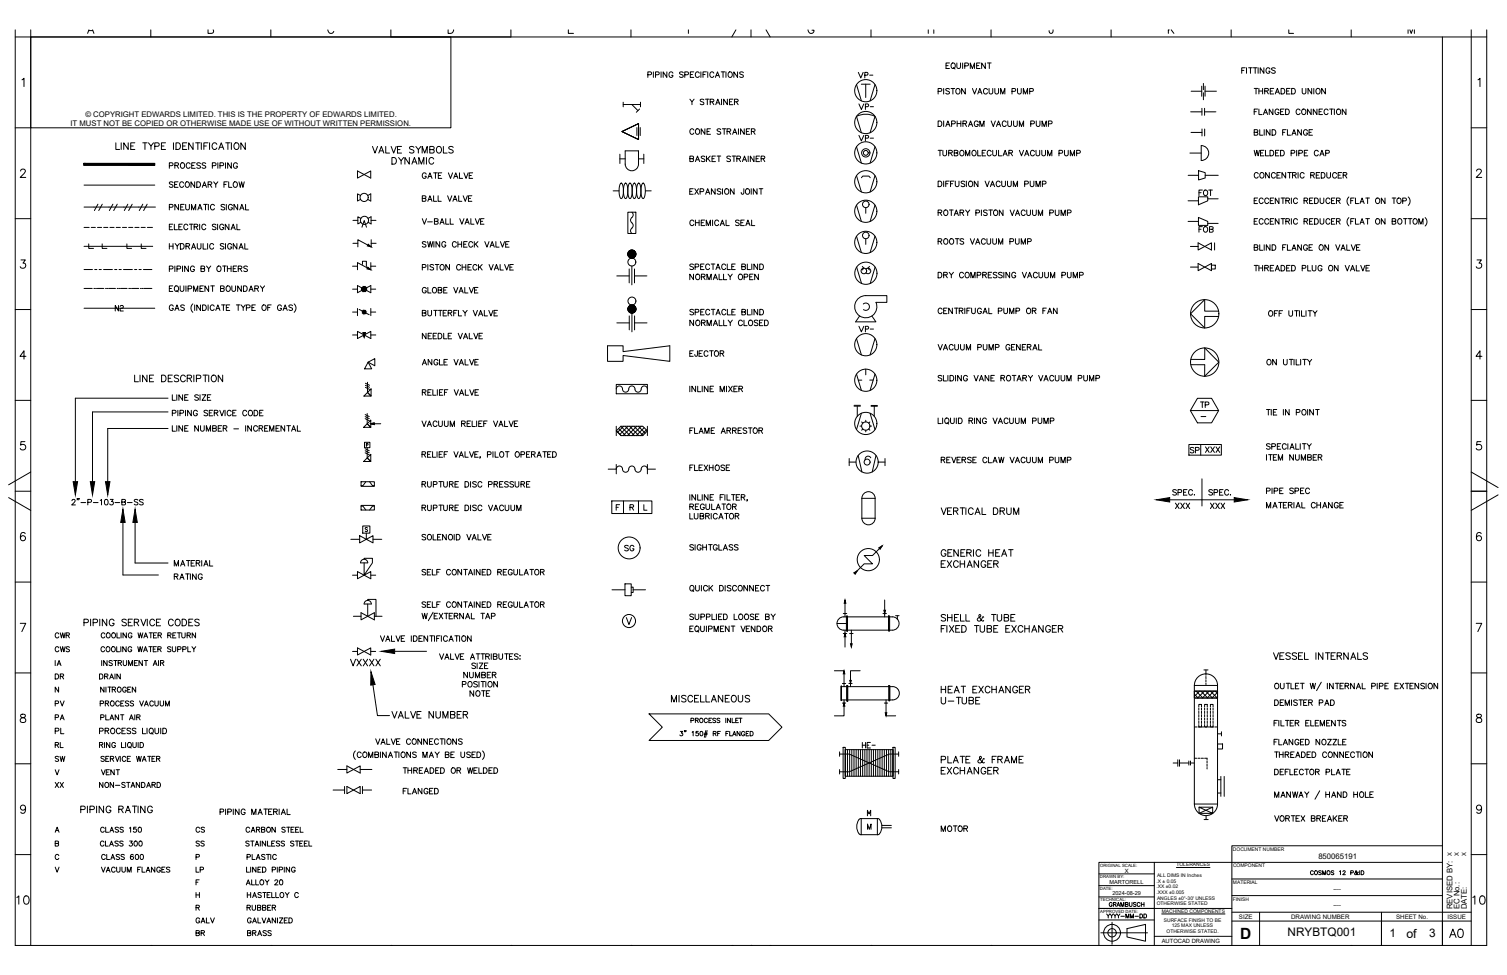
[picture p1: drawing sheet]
<svg xmlns="http://www.w3.org/2000/svg" width="864mm" height="559mm" viewBox="0 0 864 559" stroke-linecap="round" stroke-linejoin="round" font-family="sans-serif">
<!-- layer: 0 -->
<g fill="none" stroke="#000" stroke-width=".57">
<path d="M9 17v525h843v-525M18 17v525M86 17v4M155 17v4M224 17v4M293 17v4M362 17v4M394 17v2M422 17l-3 4M430 17v4M439 17l2 4M499 17v4"/>
<path d="M568 17v4M637 17v4M706 17v4M774 17v4M843 17v525M9 21h843M18 21h240v52h-240zM827 21v521M13 46l1-1v5M847 46l1-1v5M9 73h9M843 73h9"/>
<path d="M12 98l1-1h1l1 1-1 1-2 3h3M48 94h41v1h-41zM688 83a4 4 0 0 1 5 5 4 4 0 0 1-5 4zM846 98l1-1h1l1 1-1 1-2 3h3M9 125h9M51 140v2h3M59 140v2h2M73 140v2h2M81 140v2h3M843 125h9M12 149h3l-2 2a1.6 1.6 0 0 1 1 2 1.6 1.6 0 0 1-2 0M48 141h40"/>
<path d="M48 154h5M54 154h2M57 154h1M59 154h5M66 154h1M68 154h1M71 154h5M77 154h1M80 154h1M82 154h5M846 149h3l-1 2a1.6 1.6 0 0 1 1 2 1.6 1.6 0 0 1-3 0M9 177h9"/>
<path d="M48 165h5M54 165h.1M55 165h.1M56 165h4M60 165h.1M61 165h.1M62 165h4M67 165h.1M68 165h.1M69 165h4M74 165h.1M75 165h.1"/>
<path d="M76 165h4M80 165h.1M81 165h.1M82 165h5M843 177h9M491 194l3 9M501 194l-2 9M15 204h-4l3-3v5M849 204h-3l2-3v5M9 229h9M843 229h9M14 253h-2v2a1.7 1.7 0 0 1 2 0 1.7 1.7 0 0 1 0 3 1.7 1.7 0 0 1-2-1"/>
<path d="M849 253h-3v2a1.7 1.7 0 0 1 3 0 1.7 1.7 0 0 1-1 3 1.7 1.7 0 0 1-2-1M18 271l-13 7M689 274v16M843 271l16 8M5 285l13 8M9 282h9M670 286h37M843 282h9M859 284l-16 9M14 306v-1a2.3 2.3 0 0 0-3 2 2.3 2.3 0 0 0 2 3 1.5 1.5 0 0 0 2-1 1.5 1.5 0 0 0-2-2 1.5 1.5 0 0 0-1 1M849 306v-1a2.3 2.3 0 0 0-3 2 2.3 2.3 0 0 0 1 3 1.5 1.5 0 0 0 2-1 1.5 1.5 0 0 0-1-2 1.5 1.5 0 0 0-2 1M9 334h9"/>
<path d="M843 334h9M12 357h3l-3 5M846 357h3l-2 5M226 373h18M9 386h9M214 392l2 18h7M843 386h9M12 410v1l2 1h1a1.6 1.6 0 0 1-2 2 1.6 1.6 0 0 1-1-2l3-2h-1zM846 410v1l2 1h1a1.6 1.6 0 0 1-1 2 1.6 1.6 0 0 1-2-2l3-2zM9 438h9M843 438h9M15 463a1.5 1.5 0 0 1-2 1 1.5 1.5 0 0 1-1-2 1.5 1.5 0 0 1 2 0l1 1a2.2 2.2 0 0 1-2 3l-1-1"/>
<path d="M497 468v-4l1 3 1-3v4M849 463a1.5 1.5 0 0 1-2 1 1.5 1.5 0 0 1-1-2 1.5 1.5 0 0 1 3 0v1a2.3 2.3 0 0 1-2 3l-1-1M9 490h9M661 494v48M674 497h19M827 494h-197v48M827 485h-121v57M843 490h9M630 508h31M630 514h31M630 501h31M706 513h121"/>
<path d="M706 504h121M630 527h31M630 521h76M631 535h27M637 529v12M646 532l10-2v9l-10-2zM661 537h45M666 524h36M706 528h137M706 523h137M722 523v19M792 523v19"/>
<path d="M86 542h.1M155 542h.1M224 542h.1M293 542h.1M362 542h.1M419 542h.1M430 542h.1M441 542h.1M499 542h.1M568 542h.1M637 542h.1M706 542h.1"/>
<path d="M774 542h.1"/>
<circle cx="496" cy="198" r="6"/>
<circle cx="637" cy="535" r="5"/>
<circle cx="637" cy="535" r="2.4"/>
</g>
<!-- layer: PROCESS LINE -->
<path d="M48 119h41M56 117l-2 4M59 117l-2 4M65 117l-2 4M67 117l-2 4M73 117l-2 4M76 117l-2 4M82 117l-2 4M84 117l-2 4" fill="none" stroke="#000" stroke-width=".57"/>
<!-- layer: Cooling Water -->
<path d="M48 106h41M48 177h41" fill="none" stroke="#000" stroke-width=".57"/>
<!-- layer: Elec Supply -->
<path d="M48 130h3M52 130h3M56 130h2M59 130h3M63 130h2M67 130h2M70 130h3M74 130h2M77 130h3M81 130h2M84 130h3" fill="none" stroke="#000" stroke-width=".57"/>
<!-- layer: TEXT -->
<g fill="none" stroke="#000" stroke-width=".57">
<path d="M213 84l2 4 1-4M217 88l2-4 1 4M218 86h1M221 84v4h2M224 84l2 4 1-4M225 90h1a2 2 0 0 1 1 2 2 2 0 0 1-1 2h-1zM228 86h1M228 90l2 2 1-2M230 92v2M230 84h-2v4h2M235 90v4l-3-4v4M236 94l1-4 2 4"/>
<path d="M237 93h1M237 84h-1h-1v1l2 2-1 1-1-1M238 84l2 2 1-2M240 86v2M240 94v-4l1 4 2-4v4M242 88v-4l1 4 2-4v4M244 90v4M246 86h2l1-1-1-1h-2v4l3-1v-1h-1M249 91a1.4 1.4 0 0 0-2-1 1.4 1.4 0 0 0-1 2 1.6 1.6 0 0 0 0 2 1.6 1.6 0 0 0 2 0l1-1M254 84v4h2M260 84h-1h-2l1 1 2 2-1 1-2-1M719 115h1"/>
<path d="M721 113h-2v4h2M724 114a1.2 1.2 0 0 0-1-1 1.2 1.2 0 0 0-1 2 1.3 1.3 0 0 0 0 1 1.3 1.3 0 0 0 2 0M727 114a1.2 1.2 0 0 0-1-1 1.2 1.2 0 0 0-1 2 1.3 1.3 0 0 0 0 1 1.3 1.3 0 0 0 2 0M728 115h1M730 113h-2v4h2M733 113v4l-2-4v4M734 113h2M735 113v4M737 115h2v-1l-2-1v4M738 115l1 2M740 113v4M744 114a1.2 1.2 0 0 0-2-1 1.2 1.2 0 0 0-1 2 1.3 1.3 0 0 0 1 1 1.3 1.3 0 0 0 1 0h1"/>
<path d="M747 115h2v-1l-2-1v4M748 115l1 2M750 115h2M752 113h-2v4h2M753 113h1a1.7 1.7 0 0 1 1 2 1.7 1.7 0 0 1-1 2h-1zM757 113v3v1l1-1 1-3M762 114a1.2 1.2 0 0 0-1-1 1.2 1.2 0 0 0-1 2 1.3 1.3 0 0 0 0 1 1.3 1.3 0 0 0 2 0M763 115h1M765 113h-2v4h2M766 115h2v-1l-2-1v4M767 115l1 2M773 113a3 3 0 0 0 0 5"/>
<path d="M774 115h1M776 113h-2v4M777 113v4h2M779 117l2-4 1 4M780 116h1M783 113h2M784 113v4M794 113v4l-2-4v4M798 113h2M799 113v4M804 115h2v-1l-2-1v4M807 113a3 3 0 0 1 0 5"/>
<path d="M719 127h1M721 125h-2v3h2M724 126a1.2 1.2 0 0 0-1-1 1.2 1.2 0 0 0-1 2 1.2 1.2 0 0 0 1 1 1.2 1.2 0 0 0 1 0M727 126a1.2 1.2 0 0 0-1-1 1.2 1.2 0 0 0-1 2 1.2 1.2 0 0 0 1 1 1.2 1.2 0 0 0 1 0M728 127h1M730 125h-2v3h2M733 125v3l-2-3v3M734 125h2M735 125v3M737 127h2v-1l-2-1v3M738 127l1 1M740 125v3"/>
<path d="M744 126a1.2 1.2 0 0 0-2-1 1.2 1.2 0 0 0-1 2 1.2 1.2 0 0 0 1 1 1.2 1.2 0 0 0 2 0M747 127h2v-1l-2-1v3M748 127l1 1M750 127h2M752 125h-2v3h2M753 125h1a1.7 1.7 0 0 1 1 2 1.7 1.7 0 0 1-1 1h-1zM757 125v3h1l1-3M762 126a1.2 1.2 0 0 0-1-1 1.2 1.2 0 0 0-1 2 1.2 1.2 0 0 0 1 1 1.2 1.2 0 0 0 1 0M763 127h1M765 125h-2v3h2M766 127h2v-1l-2-1v3M767 127l1 1"/>
<path d="M773 125a3 3 0 0 0 0 5M774 127h1M776 125h-2v3M777 125v3h2M779 128l2-3 1 3M780 127h1M783 125h2M784 125v3M794 125v3l-2-3v3M798 127h2v-1l-2-1v3h2v-1h-1M804 125h2M805 125v3"/>
<path d="M807 125h2M808 125v3M813 128v-3l1 3 1-3v3M817 125a3 3 0 0 1 0 5M99 176a1.2 1.2 0 0 0-1-1 1.2 1.2 0 0 0-1 1v1a1.1 1.1 0 0 0 1 1 1.1 1.1 0 0 0 1-1M100 178l1-3 2 3M101 177h1M106 175h-1h-1l2 2-1 1-1-1M110 174a3 3 0 0 0 0 5M112 175v3M115 175v3l-2-3v3M116 175h1a1.7 1.7 0 0 1 1 1 1.7 1.7 0 0 1-1 2h-1z"/>
<path d="M119 175v3M123 176a1.2 1.2 0 0 0-2-1 1.2 1.2 0 0 0-1 1v1a1.2 1.2 0 0 0 1 1 1.2 1.2 0 0 0 2-1M124 178l1-3 1 3M124 177h2M127 175h2M128 175v3M130 176h1M132 175h-2v3h2M135 175h3M136 175v3M138 175l1 1 2-1M139 176v2"/>
<path d="M141 176h2v-1h-2v3M144 176h2M146 175h-2v3h2M153 176h2M155 175h-2v3M161 176a1.2 1.2 0 0 0-1-1 1.2 1.2 0 0 0-1 1v1a1.1 1.1 0 0 0 1 1 1.1 1.1 0 0 0 1-1M162 178l1-3 2 3M163 177h1M168 175h-2v1l1 1h1l-1 1-1-1M169 174a3 3 0 0 1 0 5M96 228h-53v48M96 236h-43v40"/>
<path d="M96 246h-34v30M70 299v31h21M77 299v24h19M353 291h1M355 289h-2v3M361 291h2v-1l-2-1v3M362 291l1 1M369 289v3h2M395 283v4M399 283v4l-2-4v4M400 283v4h2M402 283v4"/>
<path d="M406 283v4l-2-4v4M407 285h1M409 283h-2v4M413 285h1M415 283h-2v4M415 283v4M417 283v4h1M419 283h2M420 283v4M422 285h1M424 283h-2v4M425 285h2v-1l-2-1v4"/>
<path d="M426 285l1 2M428 286v1M542 316a1.4 1.4 0 0 0-2-1 1.4 1.4 0 0 0-1 1v1a1.4 1.4 0 0 0 2 2 1.4 1.4 0 0 0 1-2h-1M543 317h2M546 315h-3v4h3M549 315v4l-2-4v4M551 317h1M553 315h-2v4h2M554 317h2v-2h-2v4M555 317l2 2M558 315v4M562 316a1.4 1.4 0 0 0-2-1 1.4 1.4 0 0 0-1 1v1a1.4 1.4 0 0 0 1 2 1.4 1.4 0 0 0 2-1"/>
<path d="M567 317h2M567 315v4M569 315v4M571 317h1M573 315h-2v4h2M574 319l1-4 2 4M575 318h1M578 315h3M579 315v4M539 323h2M542 321h-3v4h3M543 321l2 4"/>
<path d="M545 321l-2 4M549 322a1.4 1.4 0 0 0-1-1 1.4 1.4 0 0 0-2 2v1a1.4 1.4 0 0 0 2 1 1.4 1.4 0 0 0 1-1M550 321v4M550 323h3M553 321v4M554 325l2-4 1 4M555 324h2M561 321v4l-3-4v4M565 322a1.4 1.4 0 0 0-2-1 1.4 1.4 0 0 0-1 2v1a1.4 1.4 0 0 0 2 1 1.4 1.4 0 0 0 1-1h-1M566 323h1M568 321h-2v4h2M569 323h3v-1l-1-1h-2v4"/>
<path d="M571 323l1 2M242 351l1 4v-4l1 4 1-4M248 351l-3 5M249 353h1M251 351h-2v4h2M252 351l2 4M254 351l-2 4M256 351v4M257 353h2M259 351h-2v4h2M260 353h2v-1l-2-1v4M261 353l1 2"/>
<path d="M266 351v4l-3-4v4M267 355l1-4 1 4M267 354h2M270 351v4h2M277 351v4M278 355l1-4 2 4M279 354h1M282 353h1l1-1-2-1v4M542 359h-3v3M542 353l-1-1-2 1 1 1 2 1-1 1-2-1M543 359v3M543 352v4"/>
<path d="M543 354h3M544 359l3 3M546 352v4M547 359l-3 3M547 354h1M549 352h-2v4h2M550 359h-2v3h2M550 352v4h3M551 359h1a2 2 0 0 1 2 1 2 2 0 0 1-2 2h-1zM554 352v4h2M558 359h3M560 359v3"/>
<path d="M562 359v2l1 1h1v-3M564 354l-1-1a2.3 2.3 0 0 1-3 3v-1l2-2-1-1v1v1l2 2h1M568 352h3M569 352v4M571 352v3l2 1 1-1v-3M572 359h-3v3h3M575 354h3v-1l-1-1h-2v4h3v-1l-1-1M579 359h-3v3h3M579 354h2M580 359l2 3M582 352h-3v4h3M582 359l-2 3"/>
<path d="M586 359a1.4 1.4 0 0 0-1 0 1.4 1.4 0 0 0-2 1v1a1.4 1.4 0 0 0 2 1 1.4 1.4 0 0 0 1-1M587 359v3M590 359v3M598 359v3l-3-3v3M602 359a1.4 1.4 0 0 0-2 0 1.4 1.4 0 0 0-1 1v1a1.4 1.4 0 0 0 2 1 1.4 1.4 0 0 0 1-1h-1M605 359h-2v3h2M32 379v2M34 363a1.1 1.1 0 0 0-2 0 1.1 1.1 0 0 0 0 1v1a1.1 1.1 0 0 0 0 1 1.1 1.1 0 0 0 2-1M34 371a1.1 1.1 0 0 0-2 0 1.1 1.1 0 0 0 0 1 1.1 1.1 0 0 0 0 2 1.1 1.1 0 0 0 2-1M35 363v3l1-3 1 3v-3M35 371v3l1-3 1 3v-3M38 364h2v-1h-2v3"/>
<path d="M39 364l1 2M40 371h-1h-1l2 2-1 1-1-1M58 379v2M60 371a1.1 1.1 0 0 0-1 0 1.1 1.1 0 0 0-1 1 1.1 1.1 0 0 0 1 2 1.1 1.1 0 0 0 1-1M60 363a1.1 1.1 0 0 0-1 0 1.1 1.1 0 0 0-1 1v1a1.1 1.1 0 0 0 1 1 1.1 1.1 0 0 0 1-1M61 379v2l-2-2v2M64 379h-2l2 2h-2M65 379h2M66 379v2M67 371v3h2M67 363v3h2M68 380h1l1-1h-2v2"/>
<path d="M69 380l1 1M69 371v3M69 363v3M71 379v2h1l1-2M72 371v3l-2-3v3M72 363v3l-2-3v3M75 371a1.1 1.1 0 0 0-1 0 1.1 1.1 0 0 0-1 1 1.1 1.1 0 0 0 1 2 1.1 1.1 0 0 0 1-2M76 363a1.1 1.1 0 0 0-2 0 1.1 1.1 0 0 0 0 1v1a1 1 0 0 0 1 1 1 1 0 0 0 1-1h-1M77 380h1M79 379h-2v2h2M79 371l1 3v-3l1 3 1-3M79 363l1 3v-3l1 3 1-3"/>
<path d="M82 379v2l-2-2v2M82 374l1-3 1 3M82 366l2-3 1 3M83 373h1M83 379h2M83 365h1M84 379v2M85 371h2M85 363h2M86 371v3M86 363v3M88 372h1"/>
<path d="M88 364h1M90 371h-2v3h2M90 363h-2v3h2M90 372h2v-1h-2v3M91 364h1l1-1h-2v3M91 379v2M91 372l1 2M92 364l1 2M92 380h2v-1h-2v2M93 380l1 1M96 364h2v-1h-2v3M97 364l1 2"/>
<path d="M98 371h-1h-1l2 2-1 1-1-1M99 371v2l1 1 1-1v-2M99 364h1M101 363h-2v3h2M102 363h2M102 372h1l1-1h-2v3M103 363v3M104 363v2l1 1 1-1v-2M105 372h1l1-1h-2v3M107 364h2v-1h-2v3M108 371v3h1M108 364l1 2"/>
<path d="M110 371l1 1 1-1M111 372v2M112 363v3l-2-3v3M252 375l1 3 1-3M255 378l1-3 1 3M255 377h2M258 375v3h2M261 375l1 3 1-3M264 376h1M266 375h-2v3h2M270 378l1-3 1 3M270 377h2"/>
<path d="M273 375h2M274 375v3M276 375h2M277 375v3M278 376h2v-1h-2v3M279 376l1 2M282 375v3M283 376h2v-1h-2v3h2v-1l-1-1M286 375v2l1 1 1-1v-2M289 375h2M290 375v3M292 376h1"/>
<path d="M294 375h-2v3h2M297 375h-1h-1l2 2-1 1-1-1M298 376h.1M298 378h.1M539 360h2M548 360h1M566 360h2v-1h-1h-1v3h2v-1l-1-1M569 360h2M576 360h2M587 360h3M591 362l2-3 1 3M592 361h2"/>
<path d="M603 360h1M606 360h3v-1h-1h-2v3M608 360l1 2M32 386h1a1.5 1.5 0 0 1 1 2 1.5 1.5 0 0 1-1 1h-1zM33 381l1-2 1 2M33 381h2M34 394v3l-2-3v3M35 388l1-1-1-1v3M36 388v1M57 386h1a1.5 1.5 0 0 1 1 2 1.5 1.5 0 0 1-1 1h-1zM60 394v3l-2-3v3M60 388l2-1-2-1v3"/>
<path d="M61 394v3M61 388l1 1M62 394h2M63 394v3M63 389l1-3 1 3M63 388h2M64 395h2v-1h-2v3M65 395l1 2M66 386v3M69 386v3l-2-3v3M72 394a1.1 1.1 0 0 0-1 0 1.1 1.1 0 0 0-1 1v1a1 1 0 0 0 1 1 1 1 0 0 0 1-1M73 395h1"/>
<path d="M74 381v-2l1 2 1-2v2M75 394h-2v3h2M78 394v3l-2-3v3M88 381l1-2 1 2M88 381h2M265 392h2v-1h-2v3M268 385v3l-2-3v3M269 385v3h1h1v-3M271 396v3l-2-3v3M272 388v-3l2 3 1-3v3M273 380h-1h-2l3 2-1 1h-2M273 380v3"/>
<path d="M274 391h-1h-2l3 2-1 1-2-1M274 391v3M275 380h2l-2 3h2M276 391h2M276 396h2M276 387h2v-1l-2-1v3h2v-1h-1M277 391v3M277 396v3M278 382h1M278 391v3M279 397h1M279 387h1"/>
<path d="M280 380h-2v3h2M281 396h-2v3h2M281 385h-2v3h2M282 387h2v-1l-2-1v3M283 387l1 1M285 391v3l-2-3v3M539 400v2l1 1h2v-3M539 395h3M539 393v4M542 393v4M543 395h2M546 393h-3v4h3"/>
<path d="M547 397l1-4 2 4M547 396h2M548 400h3M549 400v3M551 393h2M551 400v2l1 1h2v-3M552 393v4M557 395h2M560 393h-3v4h3M561 393l2 4M561 400h-2v3h2M563 393l-2 4"/>
<path d="M567 394a1.4 1.4 0 0 0-1-1 1.4 1.4 0 0 0-1 2v1a1.4 1.4 0 0 0 1 1 1.4 1.4 0 0 0 1-1M568 395h3M568 393v4M571 393v4M572 397l2-4 1 4M573 396h2M579 393v4l-3-4v4M583 394a1.4 1.4 0 0 0-2-1 1.4 1.4 0 0 0-1 2v1a1.4 1.4 0 0 0 2 1 1.4 1.4 0 0 0 1-1h-1M584 395h2M587 393h-3v4h3M588 395h2v-1l-2-1v4M589 395l1 2"/>
<path d="M734 392v2l1 1 1-1v-2M737 392h2M738 392v3M740 392v3h2M742 393h2M744 392h-2v3h2M745 392h2M746 392v3M751 392l1 3v-3l1 3 1-3M757 391l-3 5M761 392v3M764 392v3l-2-3v3"/>
<path d="M765 392h2M766 392v3M768 393h1M770 392h-2v3h2M771 393h2v-1h-2v3M772 393l1 2M776 392v3l-2-3v3M777 395l1-3 2 3M778 394h1M781 392v3h1M786 393h2v-1h-2v3M789 392v3"/>
<path d="M790 393h2v-1h-2v3M794 393h1M796 392h-2v3h2M799 393h2M801 392h-2v3h2M802 392l2 3M804 392l-2 3M805 392h2M806 392v3M808 393h1M810 392h-2v3h2M813 392v3l-2-3v3"/>
<path d="M816 392h-2v1l2 1v1l-2-1M817 392v3M824 392v3l-2-3v3M32 403h1v-1h-1v3M32 411h1v-1h-1v3M32 419h1l1-1-2-1v4M35 402l1 3 1-3M35 413l1-3 1 3M35 417v4h2M35 412h1M57 419h2v-1l-2-1v4M57 403h2v-1h-2v3"/>
<path d="M58 411h1l1-1h-2v3M60 419h2v-1l-2-1v4M60 403h2v-1h-2v3M61 410v3h1M61 419l1 2M61 403l1 2M63 413l1-3 1 3M63 412h2M68 410v3l-2-3v3M68 402a1.1 1.1 0 0 0-1 0 1.1 1.1 0 0 0-1 1 1.2 1.2 0 0 0 1 1 1.2 1.2 0 0 0 1 0M69 418a1.2 1.2 0 0 0-1-1 1.2 1.2 0 0 0-1 2 1.2 1.2 0 0 0 1 2 1.2 1.2 0 0 0 1-1M69 410h2"/>
<path d="M69 403h1M70 419h1M70 410v3M71 402h-2v3h2M72 417h-2v4h2M74 402h-1h-1l2 2-1 1-1-1M74 413l1-3 1 3M75 412h1M75 418l-1-1-1 1v1h2v1h-2M77 402h-1h-1l2 2-1 1-1-1M77 410v3M78 418l-1-1-1 1 2 2-1 1-1-1"/>
<path d="M78 411h2v-1h-2v3M79 411l1 2M80 402l1 3 1-3M82 417v4h1M83 405l1-3 1 3M83 404h2M84 417v4M87 420l1 1M88 402a1.1 1.1 0 0 0-1 0 1.1 1.1 0 0 0-1 1v1a1.1 1.1 0 0 0 1 1 1.1 1.1 0 0 0 1-1M89 402v2l1 1 1-1v-2M89 417v3l1 1 1-1v-3M92 402v2l1 1 1-1v-2"/>
<path d="M92 417v4M93 417h1a1.7 1.7 0 0 1 1 2 1.7 1.7 0 0 1-1 2h-1zM95 405v-3l1 3 1-3v3M390 419h1l-1 1a.8 .8 0 0 1 1 1 .8 .8 0 0 1 0 1 .8 .8 0 0 1-1-1M392 419h.1M393 419h.1M397 420v-1v3M400 419h-1v1a.9 .9 0 0 1 1 0 1 1 0 0 1 0 2 .9 .9 0 0 1-1-1M404 419v4M405 419l-1 4M413 419h-2v3M418 419h-2v3"/>
<path d="M418 419v3h2M424 419v3l-2-3v3M427 420a.9 .9 0 0 0-1-1 .9 .9 0 0 0-1 1 1 1 0 0 0 0 2 1.1 1.1 0 0 0 2-1h-1M429 419h-1v3h1M430 419h1a1.4 1.4 0 0 1 1 1 1.4 1.4 0 0 1-1 2h-1zM543 402h4M555 401h2l1-1h-3v3h3v-1l-1-1M559 401h2M32 427h1l1-1h-2v2M33 427l1 1M34 434l-1-1-1 1 2 2h-1h-1M34 433l1 3 1-3v3l1-3"/>
<path d="M35 426v2h1M57 427h2v-1h-2v2M58 427l1 1M60 434l-1-1-1 1 2 2h-1h-1M60 426v2M61 435h1M62 433h-1v3h1M63 426v2l-2-2v2M63 435h2v-1l-2-1v3M64 435l1 1M66 426a1.1 1.1 0 0 0-1 0 1.1 1.1 0 0 0-1 1 1 1 0 0 0 1 1 1 1 0 0 0 1-1h-1M66 433l1 3 1-3"/>
<path d="M69 433v3M70 426v2h1M72 426v2M72 434a1.1 1.1 0 0 0-1-1 1.1 1.1 0 0 0-1 2 1.2 1.2 0 0 0 0 1 1.2 1.2 0 0 0 2 0M73 435h1M74 428l1 1M75 433h-2v3h2M76 426v2h1h1v-2M78 433l1 3 1-3v3l1-3M79 426v2M80 426h1a1.6 1.6 0 0 1 1 1 1.6 1.6 0 0 1-1 1h-1zM82 436l1-3 1 3"/>
<path d="M82 435h1M85 433h2M86 433v3M87 435h1M89 433h-2v3h2M90 435h1l1-1-2-1v3M91 435l1 1M204 430a3 3 0 0 0 0 5M207 432a1.2 1.2 0 0 0-1-1 1.2 1.2 0 0 0-1 1 1.3 1.3 0 0 0 0 2 1.3 1.3 0 0 0 2 0v-1M211 434v-3l1 3 2-3v3M215 432h2v-1h-2v3h2v-1l-1-1M218 431v3"/>
<path d="M221 431v3l-2-3v3M223 434l1-3 1 3M223 433h2M226 431h2M227 431v3M229 431v3M235 431v3l-2-3v3M239 431h-1h-2l3 2-1 1h-2M242 434v-3l2 3 1-3v3M246 434l1-3 1 3M246 433h2M249 431l2 1 1-1"/>
<path d="M251 432v2M255 432h2v-1h-2v3h2v-1v-1M258 432h2M260 431h-2v3h2M264 431v2l1 1h1v-3M270 431h-1h-2l3 2-1 1h-2M270 432h2M272 431h-2v3h2M273 431h1a1.7 1.7 0 0 1 1 2 1.7 1.7 0 0 1-1 1h-1zM277 430a3 3 0 0 1 0 5M404 421h1M404 420h1"/>
<path d="M409 420h1v-1h-1v3M410 420v2M411 420h1M416 420h1M420 422l1-3 1 3M420 421h1M428 420h1M539 435h3v-1l-3-1v4M542 440h-3v4h3M543 440l2 4M543 433v4h2M545 440l-2 4"/>
<path d="M546 437l2-4 1 4M547 436h2M550 433h3M550 440v4M552 433v4M553 440v4M554 435h1M556 433h-2v4h2M561 440v4l-3-4v4M564 435a2.3 2.3 0 0 1-3 2v-1l1-2v-1l-1 1v1l2 2h1M568 440h-2v4h2M569 435h1"/>
<path d="M571 433h-2v4M572 435h2v-1l-2-1v4M573 435l1 2M576 437l1-4 2 4M576 436h2M580 437v-4l1 4 2-4v4M584 435h1M586 433h-2v4h2M32 441l1 3 1-3M32 448l2 3M34 448l-2 3M34 448l2 3"/>
<path d="M36 448l-2 3M58 441l1 3 1-3M59 448v3l-2-3v3M61 443h1M63 441h-2v3h2M65 448v3l-2-3v3M65 441v3l-1-3v3M66 450h3M67 441h2M68 441v3M72 449l-1-1-1 1 2 2h-1h-1M73 448h1"/>
<path d="M74 448v3M75 451l1-3 1 3M75 450h2M80 448v3l-2-3v3M81 448h1a1.6 1.6 0 0 1 1 2 1.6 1.6 0 0 1-1 1h-1zM84 451l1-3 1 3M84 450h2M87 450h2v-1l-2-1v3M88 450l1 1M90 448h1a1.6 1.6 0 0 1 1 2 1.6 1.6 0 0 1-1 1h-1zM539 442h2M549 441a1.4 1.4 0 0 0-1-1 1.4 1.4 0 0 0-2 1v1a1.4 1.4 0 0 0 2 2 1.4 1.4 0 0 0 1-1"/>
<path d="M550 442h3M554 444l2-4 1 4M555 442h2M565 441a1.4 1.4 0 0 0-2-1 1.4 1.4 0 0 0-1 1v1a1.4 1.4 0 0 0 2 2 1.4 1.4 0 0 0 1-2h-1M566 442h1M569 442l3-1-1-1h-2v4M571 442l1 2M32 477l1-3 1 3M32 476h1M60 475a1.1 1.1 0 0 0-1-1 1.1 1.1 0 0 0-1 1v1a1.1 1.1 0 0 0 1 1 1.1 1.1 0 0 0 1-1M61 474v3h1M63 477l1-3 1 3"/>
<path d="M63 476h2M68 474h-1h-1l2 2-1 1h-1M71 474h-1h-1l2 2-1 1h-1M74 475l1-1v3M78 474h-1v1a1 1 0 0 1 1 0 1 1 0 0 1 0 2 1.1 1.1 0 0 1-2-1M114 475a1.1 1.1 0 0 0-1-1 1.1 1.1 0 0 0-1 1v1a1.1 1.1 0 0 0 1 1 1.1 1.1 0 0 0 1-1M117 474h-1h-1l2 2-1 1h-1M143 475a1.1 1.1 0 0 0-1-1 1.1 1.1 0 0 0-1 1v1a1.1 1.1 0 0 0 1 1 1.1 1.1 0 0 0 1-1M144 477l1-3 1 3M144 476h2M147 475h2l-2-1v3M148 475l1 2"/>
<path d="M150 475h2v-1h-2v3h2l-1-2M158 474v3l-2-3v3M163 474h-1l1 2v1h-1M164 474h2M165 474v3M167 475h1M169 474h-2v3h2M169 475h2M171 474h-2v3h2M172 474v3h2M32 483h1h1l-2-1v3h1l1-1-1-1M32 497l1 3 1-3"/>
<path d="M34 490a1.1 1.1 0 0 0-2 0 1.1 1.1 0 0 0 0 1 1.1 1.1 0 0 0 0 2 1.1 1.1 0 0 0 2-1M58 497l1 3 1-3M60 483a1.1 1.1 0 0 0-2-1 1.1 1.1 0 0 0 0 1v1a1.1 1.1 0 0 0 0 1 1.1 1.1 0 0 0 2-1M60 490a1.1 1.1 0 0 0-1 0 1.1 1.1 0 0 0-1 1 1.1 1.1 0 0 0 1 2 1.1 1.1 0 0 0 1-1M60 482v3h2M61 500l1-3 1 3M61 490v3h2M61 499h2M63 485l1-3 1 3M63 484h2M64 493l1-3 1 3M64 492h1"/>
<path d="M66 498a1.1 1.1 0 0 0-1-1 1.1 1.1 0 0 0-1 1v1a1.1 1.1 0 0 0 1 1 1.1 1.1 0 0 0 1-1M67 497v2l1 1 1-1v-2M68 482h-1h-1l2 3h-1h-1M69 490h-1h-1l2 2-1 1-1-1M70 497v2l1 1 1-1v-2M71 482h-1h-1l2 3h-1h-1M71 490h-2l2 2v1l-2-1M73 500v-3l1 3 1-3v3M74 482h2l-1 1a1.1 1.1 0 0 1 1 2 1.1 1.1 0 0 1-2-1M76 490a1.3 1.3 0 0 0-1 1 1.3 1.3 0 0 0 1 1 .9 .9 0 0 0 0-1 .9 .9 0 0 0-1 1M79 498h1M81 497h-2v3"/>
<path d="M81 497v3h2M84 500l1-3 1 3M84 499h2M89 497v3l-2-3v3M92 498a1.1 1.1 0 0 0-1-1 1.1 1.1 0 0 0-1 1v1a1 1 0 0 0 1 1 1 1 0 0 0 1-1h-1M93 498h1M95 497h-2v3h2M97 497h-2l2 2v1l-2-1M112 491h2v-1h-2v3M112 497v3h2M114 482h-2l2 2v1h-2M115 498h1v-1h-1v3"/>
<path d="M117 482h-1h-1l2 2-1 1h-1M141 497v3h2M142 491h1v-1h-1v3M143 482h-1h-1l2 3h-1h-1M144 482h2M144 497v3M144 490v3h2M145 482v3M146 485l1-3 1 3M147 484h1M147 497v3l-2-3v3M147 493l1-3 1 3"/>
<path d="M147 492h2M148 498h1M149 482v3M150 497h-2v3h2M150 497h1a1.5 1.5 0 0 1 1 1 1.5 1.5 0 0 1-1 2h-1zM152 490h-1h-1l2 2-1 1-1-1M152 482v3l-2-3v3M153 490h2M153 482v3h2M154 490v3M155 490v3M156 483h1"/>
<path d="M156 498h2v-1h-2v3M157 482h-1v3h1M158 490a1.1 1.1 0 0 0-1 0 1.1 1.1 0 0 0-1 1 1.1 1.1 0 0 0 1 2 1.1 1.1 0 0 0 1-1M159 497v3M160 498h2v-1h-2v3M160 482h-2l2 3h-2M163 497v3M163 482h-1h-1l2 2-1 1h-1M166 497v3l-2-3v3M168 482h-2l2 2v1h-2M169 498a1.1 1.1 0 0 0-1-1 1.1 1.1 0 0 0-1 1v1a1 1 0 0 0 1 1 1 1 0 0 0 1-1h-1M169 482h2"/>
<path d="M170 482v3M172 483h1M174 482h-2v3h2M174 483h1M176 482h-2v3h2M177 482v3h2M112 506h1M112 512v2M112 513h2M114 504h-2v3M114 512v2M141 507l1-3 1 3"/>
<path d="M142 506h1M142 513h2M142 512v2M144 512v2M144 504v3h2M144 519v2l1 1 1-1v-2M145 514l1-2 1 2M145 513h2M147 504v3h1M150 512h-1h-1l2 2h-1h-1M151 512h2M152 512v2"/>
<path d="M152 504l1 2 1-2M153 506v1M153 513h1M155 512h-2v2h2M155 519h-2v3h2M156 512v2h1M158 505l1-1v1l-2 2h2M158 512v2h2M163 512l2 1 1-1M165 513v1M171 512a1.1 1.1 0 0 0-1 0 1.1 1.1 0 0 0-1 1 1.2 1.2 0 0 0 0 1 1.2 1.2 0 0 0 2 0M112 520h2v-1h-2v3"/>
<path d="M112 535h2v-1l-2-1v3h2v-1M113 520l1 2M114 527a1.1 1.1 0 0 0-1-1 1.1 1.1 0 0 0-1 1v1a1 1 0 0 0 1 1 1 1 0 0 0 1-1M115 529l1-3 1 3M115 535h2v-1l-2-1v3M116 528h1M116 535l1 1M118 526v3h2M121 526l1 3 1-3M142 520h1l1-1h-2v3M142 535h2v-1l-2-1v3h2v-1h-1M143 520l1 2"/>
<path d="M144 527a1.1 1.1 0 0 0-1-1 1.1 1.1 0 0 0-1 1v1a1 1 0 0 0 1 1 1 1 0 0 0 1-1h-1M145 529l1-3 1 3M145 535h1l1-1-2-1v3M145 528h2M146 535l1 1M148 520h1v-1h-1v3l1-1v-1M148 536l1-3 1 3M148 526v3h1M148 535h1M150 526l1 3 1-3M150 520h2v-1h-2v3l2-1v-1M153 534l-1-1-1 1 2 2h-1h-1"/>
<path d="M153 529l1-3 1 3M153 520h1M153 528h2M155 534v-1l-2 1 2 2h-2M156 520h2v-1h-2v3M157 520l1 2M158 526v3l-2-3v3M159 526v3M160 526h2l-2 3h2M163 527h1M165 526h-2v3h2M166 526h1a1.5 1.5 0 0 1 1 2 1.5 1.5 0 0 1-1 1h-1z"/>
<circle cx="252" cy="86" r="1.7"/>
<circle cx="789" cy="115" r="1.5"/>
<circle cx="802" cy="115" r="1.5"/>
<circle cx="789" cy="127" r="1.5"/>
<circle cx="802" cy="127" r="1.5"/>
<circle cx="811" cy="127" r="1.5"/>
<circle cx="151" cy="176" r="1.5"/>
<circle cx="62" cy="372" r="1.3"/>
<circle cx="62" cy="364" r="1.3"/>
<circle cx="65" cy="372" r="1.3"/>
<circle cx="65" cy="364" r="1.3"/>
<circle cx="68" cy="395" r="1.3"/>
<circle cx="269" cy="392" r="1.5"/>
<circle cx="274" cy="397" r="1.5"/>
<circle cx="281" cy="392" r="1.5"/>
<circle cx="732" cy="393" r="1.5"/>
<circle cx="820" cy="393" r="1.5"/>
<circle cx="64" cy="403" r="1.3"/>
<circle cx="65" cy="419" r="1.5"/>
<circle cx="87" cy="419" r="1.5"/>
<circle cx="74" cy="427" r="1.3"/>
<circle cx="209" cy="432" r="1.5"/>
<circle cx="231" cy="432" r="1.5"/>
<circle cx="402" cy="420" r="1.2"/>
<circle cx="61" cy="450" r="1.3"/>
<circle cx="80" cy="475" r="1.3"/>
<circle cx="154" cy="475" r="1.3"/>
<circle cx="78" cy="483" r="1.3"/>
<circle cx="78" cy="491" r="1.3"/>
<circle cx="81" cy="483" r="1.3"/>
<circle cx="81" cy="491" r="1.3"/>
<circle cx="150" cy="506" r="1.3"/>
<circle cx="161" cy="506" r="1.3"/>
<circle cx="162" cy="513" r="1.3"/>
</g>
<!-- layer: PIPING -->
<g fill="none" stroke="#000" stroke-width=".57">
<path d="M357 60h10M357 59v2M362 60l4 3M367 59v2M683 52h6M689 49v6M690 48v3M690 53v4M691 52h6M691 49v6M357 75h.1M357 75v1"/>
<path d="M357 76h1M358 75h-1M358 75h.1M358 76h1M358 76l1 1M359 74l-1 1M359 77h1M359 77h.1M359 74h.1M360 74h-1M360 77h.1M360 74h.1"/>
<path d="M360 77l2 1M360 73v1M361 73h.1M361 78h.1M362 73h-1M362 78h1M362 73h.1M362 78h.1M363 78h.1M363 72l-1 1M363 72h.1M363 72l3-1v9h-1"/>
<path d="M363 78l1 1M363 79h.1M363 79h1M364 72h-1M364 79h.1M364 79h1M365 79h.1M365 71l-1 1M365 79v1M365 73v5M365 80h.1M366 71h-1"/>
<path d="M367 62l-2 2M367 73v5M682 64h7M683 76h6M689 62v4M689 74v4M690 64h7M690 62v4M690 74v4M205 98l7 4v-4l-7 4zM355 88v6M355 91h3"/>
<path d="M358 86h8v8a4 4 0 0 1-4 4 4 4 0 0 1-4-4zM366 91h3M369 88v6M682 88h6M687 98l4 1v3l-4 1zM207 112l-2-1v4l2-1M211 112l1-1v4l-1-1M351 109h4M356 105a7 7 0 0 1 0 9 10 10 0 0 1 0-9zM358 105a7 7 0 0 1 0 9 10 10 0 0 1 0-9zM361 105a7 7 0 0 1 0 9 10 10 0 0 1 0-9zM363 105a7 7 0 0 1 0 9 10 10 0 0 1 0-9z"/>
<path d="M366 105a7 7 0 0 1 0 9 10 10 0 0 1 0-9zM368 105a7 7 0 0 1 0 9 10 10 0 0 1 0-9zM370 109h3M681 115h6M681 100h6M687 113h5v2l-5 2zM691 100h7M692 114h6M202 139h3M202 126h3M207 125l-2-1v4l2-1M207 130l2-4 1 4"/>
<path d="M211 125l2-1v4l-2-1M213 126h2M213 137v4l-8-4v4M213 139h3M360 122h4v12h-4zM362 128l1 1-1 2M362 122l1 1-1 2M362 131l-1 1 1 2M362 125l-1 1 1 2M681 127h6M687 139l7 4v-4l-7 4zM687 125l5 2v2h-5z"/>
<path d="M696 139v4M202 153h3M208 152v-2h2v3M212 151v4l-7-4v4M212 153h3M353 158h8M361 154v8M362 152v11M364 158h7M364 154v8M682 141h5M682 153h5"/>
<path d="M687 151l7 4v-4l-7 4zM694 152h2v2h-2zM202 166h3M202 179h3M205 164l3 1v1l-3 2zM205 177v4M206 177l6 3M210 165l2-1v4l-2-2zM212 177v4M212 166h3M212 179h3M362 179v11"/>
<path d="M698 178h-8v-6l-8 8 8 8v-7h8M202 192h3M205 190l7 4v-4l-7 4zM208 191h1v2zM212 192h3M348 198h9v4l27-4v9l-27-3v3h-9zM353 185h8M361 181v8M364 181v8M364 185h7M209 220l3 1M211 219v6"/>
<path d="M211 208l2 3h-4zM211 208l4-2v4zM682 206h8v-7l8 9-8 8v-7h-8M209 240l3 1M209 239l3 1M209 238l3 1M209 221l3 1M209 222l3 1M210 237v6M211 225l2-2v4zM211 225l2 2h-4zM353 220h18v6h-18z"/>
<path d="M353 223a2 2 0 0 1 3-2 2 2 0 0 1 1 3 2 2 0 0 0 3 0 2 2 0 0 0 1-2 2 2 0 0 1 2-1 2 2 0 0 1 1 3 2 2 0 0 0 3 0 2 2 0 0 0 1-2 1.8 1.8 0 0 1 2-1 1.8 1.8 0 0 1 1 2M682 235h16M686 228h8l4 7-4 7h-8l-4-7zM208 245l2-2 2 2zM209 253h3v4h-3zM209 257l3 1M209 260l3 1M209 258l3 2M210 255h1v-1h-1v2M210 243l2-2v4zM210 257v5M212 243l2-1v1z"/>
<path d="M212 243h6M353 247l3-3h12l3 3-3 3h-12zM353 244v6M353 247l3 3M355 246l4 4M356 244l5 6M357 244l-3 4M358 244l6 6M360 244l-5 5M361 244l5 6M362 244l-5 6M363 244l5 5"/>
<path d="M365 244l-5 6M366 244l4 4M367 244l-5 6M369 245l-4 5M370 246l-3 4M371 244v6M681 255h19v6h-19zM207 276h8v3h-8zM210 276l-2 2h-1M210 262l2 2h-4zM210 262l2-2v4zM212 276l1 2h2"/>
<path d="M349 269h4a2 2 0 0 1 3-2 2 2 0 0 1 1 3 2 2 0 0 0 3 0 2 2 0 0 0 1-2 2 2 0 0 1 2-1 2 2 0 0 1 1 3 2 2 0 0 0 3 0 2 2 0 0 0 1-2 1.8 1.8 0 0 1 2-1 1.8 1.8 0 0 1 1 2h5M353 266v6M371 266v6M207 290h8v2h-8zM207 290h1l2 2M215 290h-2l-1 2M351 287h23v7h-23zM357 287v7M366 287v7M201 309h5M206 307l8 4v-4l-8 4zM208 301h4v5h-4z"/>
<path d="M210 306v3M211 303h-2l2 1-1 1-1-1M214 309h5M202 330h3M205 328l7 4v-4l-7 4zM207 321a2.1 2.1 0 0 1 2 0 2.1 2.1 0 0 1 2 2h-4zM209 321v-1h4v3l-4 7v-7M212 330h3M351 338h7M358 335h4v6h-4zM362 336h1v4h-1M363 338h7"/>
<path d="M203 353h4M207 351l8 4v-4l-8 4zM209 345a2.1 2.1 0 0 1 3-1 2.1 2.1 0 0 1 1 2h-4zM211 344h4v9M211 346v7M215 353h4M359 354l1 4 2-4M484 344v8M507 344v8M202 373h3M205 371l7 4v-4l-7 4zM212 373h3"/>
<path d="M484 363v8M488 363v8M478 384h6v8M493 384h-6v8M484 403v7h-6M508 403v7h5M199 439l7 4v-4l-7 4zM698 426h3v3h-3zM191 453h6M194 441h5M197 451v4M199 451l7 4v-4l-7 4z"/>
<path d="M206 441h7M208 451v4M208 453h5M687 463h8v3h-8v-3l8 3M695 463l-8 3"/>
<circle cx="209" cy="113" r="2.3"/>
<circle cx="209" cy="126" r="2.3"/>
<circle cx="362" cy="146" r="2.3"/>
<circle cx="362" cy="150" r="2.3"/>
<circle cx="362" cy="173" r="2.3"/>
<circle cx="362" cy="177" r="2.3"/>
<circle cx="690" cy="180" r="8"/>
<circle cx="690" cy="208" r="8"/>
<circle cx="361" cy="314" r="6"/>
<circle cx="360" cy="356" r="4"/>
</g>
<g fill="#000" stroke="#000" stroke-width=".57">
<path d="M211 153l1 2-2-1zM211 140l2 1h-2zM209 179h1zM208 191h1v2zM212 243l2-1v1z"/>
<path d="M360 146h2zM360 146h2l-2 1zM360 147l2-1z"/>
<path d="M360 145l2 1zM360 145l2 1h-2zM360 146h2z"/>
<path d="M360 147l1 1 1-2zM362 146l-1 2zM362 146l-1 2h1z"/>
<path d="M360 144l2 2-1-2zM360 144l2 2-2-2zM360 144v1l2 1z"/>
<path d="M362 146v2zM362 146l1 2h-1zM362 146l1 2z"/>
<path d="M362 143v3v-3zM361 144l1-1v3zM361 144l1 2-1-2z"/>
<path d="M362 146l1 2zM362 146l2 1-1 1zM362 146l2 1z"/>
<path d="M363 143l-1 3 1-2zM362 143h1l-1 3z"/>
<path d="M362 146l2 1v-1zM362 146h2zM362 146h2z"/>
<path d="M364 144l-2 2 2-2zM363 144h1l-2 2zM363 144l-1 2 1-2z"/>
<path d="M362 146h2v-1zM362 146l2-1zM362 146l2-1v-1z"/>
<path d="M207 166h2zM207 166h2zM208 166h1z"/>
<path d="M208 165l1 1zM208 165l1 1zM207 165l2 1z"/>
<path d="M208 167l1-1zM209 166l-1 1zM209 166l-1 1z"/>
<path d="M208 179h1zM208 179h1zM208 179h1z"/>
<path d="M208 179h1zM209 179l-1 1zM209 179l-1 1z"/>
<path d="M208 178l1 1zM208 178l1 1zM208 178l1 1z"/>
<path d="M209 179v1zM209 179v1z"/>
<path d="M208 164l1 2zM208 165l1 1zM208 165l1 1z"/>
<path d="M209 166v1zM209 166v1zM209 166v1z"/>
<path d="M209 178v1zM209 178v1zM208 178l1 1z"/>
<path d="M209 179h1zM209 179v-1zM209 178v1z"/>
<path d="M209 165v1zM209 164v2zM209 164v2z"/>
<path d="M209 166h1zM209 166h1zM209 166h1z"/>
<path d="M209 166l1-1zM209 166l1-1zM209 166l1-1z"/>
<path d="M360 178l2-1zM360 178l2-1-2 1zM360 178l1 1 1-2z"/>
<path d="M360 176v1h2zM360 177h2h-2zM360 177v1l2-1z"/>
<path d="M362 177l-1 2zM362 177l-1 2zM362 177l-1 2h1z"/>
<path d="M361 176l1 1-1-2zM361 176l1 1-2-1zM360 176l2 1z"/>
<path d="M362 177v2zM362 177l1 2h-1zM362 177l1 2z"/>
<path d="M362 175v2v-2zM361 175h1v2zM361 175l1 2-1-2z"/>
<path d="M362 177l1 2zM362 177l2 2h-1zM362 177l2 2v-1z"/>
<path d="M363 175l-1 2 1-2zM362 175h1l-1 2z"/>
<path d="M362 177l2 1zM362 177l2 1zM362 177l2 1v-1z"/>
<path d="M364 176l-2 1 2-1zM363 175l1 1-2 1zM363 175l-1 2 1-2z"/>
<path d="M362 177h2zM362 177l2-1v1zM362 177l2-1z"/>
</g>
<!-- layer: 0 -->
<g fill="#000" stroke="#000" stroke-width=".57">
<path d="M663 286l7-1v3zM707 285l8 1-8 2zM504 314l2-1-2 2zM489 328l2-1-1 2zM484 344l1 2h-1zM507 350v2zM219 373l7-1v3zM484 363l1 2h-1zM487 369h1v2zM213 385l2 7-3 1zM484 384v2h-1zM487 390h1l-1 2z"/>
<path d="M484 403v2h-1zM507 408h1v2z"/>
<path d="M48 94l41 1v-1zM48 94l41 1h-41z"/>
</g>
<!-- layer: TEXT -->
<path d="M42 276h2l-1 8zM52 276h2l-1 8zM60 276h3l-1 8zM70 292l2 7h-3zM77 292l2 7h-3z" fill="#000" stroke="#000" stroke-width=".57"/>
<!-- layer: E -->
<g fill="none" stroke="#000" stroke-width=".57">
<path d="M491 48l3 10M494 48h5M496 48v8M501 48l-2 10M494 76l-3-9a12 12 0 0 1 10 0l-2 9M491 84l3 9M501 84l-2 9M491 101l3 9M491 118l3 9M494 102v-1h4l1 1M496 119v3M501 101l-2 9"/>
<path d="M501 118l-2 9M491 135l3 10M496 137v3M501 135l-2 10M491 153l3 9M494 153l1 1-1 1M496 154a1.6 1.6 0 0 1 3 0 1.6 1.6 0 0 1 0 2 1.6 1.6 0 0 1-3 0M498 153l-1 1 1 1M501 153l-2 9M491 172l4-3h13v4h-6a6 6 0 0 1-7 9 6 6 0 0 1-4-10zM495 174a2.1 2.1 0 0 1 3 0 2.1 2.1 0 0 1 0 3 2.1 2.1 0 0 1-3 0M493 181l-3 3h12l-2-3"/>
<path d="M491 214l3 10M492 218h2M496 212v3M498 218h2M501 214l-2 10M489 233h4M489 232h4M491 233v6M494 237l-3 9M499 237l2 9M499 233h4M499 232h4"/>
<path d="M501 233v6M493 244h1M494 242v1M494 246v1M496 241v1M496 247v1M498 246v1M498 242v1M499 244h.1M487 265h4M487 263v4M503 265h4"/>
<path d="M507 263v4"/>
<circle cx="496" cy="52" r="6"/>
<circle cx="496" cy="70" r="6"/>
<circle cx="496" cy="88" r="6"/>
<circle cx="496" cy="88" r="2.4"/>
<circle cx="496" cy="88" r="1.4"/>
<circle cx="496" cy="104" r="6"/>
<circle cx="496" cy="117" r="1.9"/>
<circle cx="496" cy="121" r="6"/>
<circle cx="496" cy="139" r="6"/>
<circle cx="496" cy="135" r="1.9"/>
<circle cx="495" cy="155" r="1.6"/>
<circle cx="496" cy="157" r="6"/>
<circle cx="496" cy="218" r="6"/>
<circle cx="496" cy="243" r="6"/>
<circle cx="496" cy="244" r="2.4"/>
</g>
<!-- layer: Equipment -->
<g fill="none" stroke="#000" stroke-width=".57">
<path d="M492 261l2 9M499 262a1.7 1.7 0 0 0-2 0 1.7 1.7 0 0 0-1 2M502 261l-2 9M494 286h7v11h-7zM494 297a4 4 0 0 0 4 4 4 4 0 0 0 4-4M494 286a4 4 0 0 1 4-4 4 4 0 0 1 4 4M506 313l-6 5h-5l5 5h-5l-5 6M483 352h2M484 352v2M506 352h2M507 352v2M513 353h2"/>
<path d="M514 353v2M483 363h2M484 361v2M487 363h2M488 361v2M482 393v8zM483 392h2M484 392v2M485 393h1v9h-1zM485 394h-3v7h3M486 393v9M486 394h23"/>
<path d="M486 392h2M487 392v2M509 393h1v9h-1zM510 393v9M510 394a4 4 0 0 1 5 3 4 4 0 0 1-5 4M514 395h.1M684 396h14v4h-14zM684 393v68M684 393h14M684 396h14M684 398l3 2M684 393a7 7 0 0 1 7-7 7 7 0 0 1 7 7"/>
<path d="M685 396h-1M685 396l4 4M687 396l-3 3M688 396l4 4M690 384h2M690 396l-4 4M691 396l4 4M691 384v3M691 388v1M691 390v1M691 391v1M693 396l-4 4"/>
<path d="M694 396l4 4M696 396l-4 4M696 396l2 1M698 393v68M698 397l-4 3M698 400h-1M483 403h2M484 401v2M486 401h23M507 403h2M508 401v2M684 400h14"/>
<path d="M684 417h2M687 417h1M687 415v2h2v-2M687 405v-1h2v1M687 406v1M687 408v1M687 410v1M687 411v2M687 413v2M689 406v1M689 408v1M689 410v1"/>
<path d="M689 411v2M689 413v2M689 417h1M690 415v2h2v-2M690 405v-1h2v1M690 406v1M690 408v1M690 410v1M690 411v2M690 413v2M690 417h2M692 406v1"/>
<path d="M692 408v1M692 410v1M692 411v2M692 413v2M692 417h2M694 415v2h1v-2M694 405v-1h1v1M694 406v1M694 408v1M694 410v1M694 411v2M694 413v2"/>
<path d="M694 417h2M695 406v1M695 408v1M695 410v1M695 411v2M695 413v2M696 417h2M700 419v3M481 432h6l23 10h5M481 431v2M483 428h1v18h-1zM484 430h28v15h-28z"/>
<path d="M484 430v15M486 430v15M487 430v15M488 430v15M489 430v15M491 430v15M492 430v15M493 430v15M494 430v15M496 430v15M497 430v15M498 430v15"/>
<path d="M499 430v15M501 430v15M502 430v15M503 430v15M504 430v15M506 430v15M507 430v15M508 430v15M509 430v15M510 430v15M512 428h1v18h-1zM512 430v15"/>
<path d="M515 432h-5l-23 10h-6M515 431v2M672 437h3M675 435v4M676 437h5M676 435v4M681 436v2M682 437h2M682 436v2M684 435h2M686 435h2M688 435h2"/>
<path d="M690 435h2M692 436v1M692 438v1M692 440v1M698 421h2M481 441v3M515 441v3M698 455h2M698 447h2M700 445v11M702 445v11M492 469h11a6 6 0 0 1 0 9h-10a6 6 0 0 1-1-9z"/>
<path d="M494 469v9M497 475v-3l1 3 1-3v3M503 469v9M505 474h6M505 473h6M684 461h14M684 461a7 7 0 0 0 7 6 7 7 0 0 0 7-6M690 470h2M691 467v3"/>
<circle cx="497" cy="265" r="6"/>
<circle cx="497" cy="265" r="1.7"/>
<circle cx="498" cy="321" r="6"/>
</g>
<!-- layer: EQ -->
<path d="M480 357h5M485 353h1v9h-1zM485 354a4 4 0 0 0-5 3 4 4 0 0 0 5 4M485 353v9M486 354h23M509 353h1v9h-1zM509 353v9M510 354a4 4 0 0 1 5 3 4 4 0 0 1-5 4M514 355h.1M486 361h23" fill="none" stroke="#000" stroke-width=".57"/>
<!-- layer: Inst-1 -->
<path d="M372 409h69l7 8-7 7h-69l8-7z" fill="none" stroke="#000" stroke-width=".57"/>
<text font-size="8.9" x="711" y="538">D</text>
<g font-size="8.8">
<text x="729" y="459">MANWAY / HAND HOLE</text>
<text x="829" y="539">A0</text>
</g>
<g font-size="8.4">
<text x="8" y="519">10</text>
<text x="843" y="519">10</text>
</g>
<g font-size="7.5">
<text x="76" y="220">LINE DESCRIPTION</text>
<text x="241" y="264">RELIEF VALVE, PILOT OPERATED</text>
<text x="40" y="291">2&quot;-P-103-B-SS</text>
<text x="47" y="360">PIPING SERVICE CODES</text>
<text x="200" y="383">VXXXX</text>
<text x="728" y="379">VESSEL INTERNALS</text>
<text x="383" y="404">MISCELLANEOUS</text>
<text x="223" y="413">VALVE NUMBER</text>
<text x="45" y="467">PIPING RATING</text>
</g>
<g font-size="7.1">
<text x="541" y="41">EQUIPMENT</text>
<text x="65" y="87">LINE TYPE IDENTIFICATION</text>
<text x="96" y="169">EQUIPMENT BOUNDARY</text>
<text x="538" y="296">VERTICAL DRUM</text>
<text x="394" y="364">EQUIPMENT VENDOR</text>
<text x="806" y="537">of</text>
</g>
<g font-size="6.7">
<text x="738" y="536">NRYBTQ001</text>
<text x="796" y="537">1</text>
<text x="819" y="537">3</text>
</g>
<g font-size="6.6">
<text x="370" y="46">PIPING SPECIFICATIONS</text>
<text x="491" y="46">VP-</text>
<text x="710" y="43">FITTINGS</text>
<text x="536" y="55">PISTON VACUUM PUMP</text>
<text x="718" y="55">THREADED UNION</text>
<text x="394" y="61">Y STRAINER</text>
<text x="491" y="64">VP-</text>
<text x="718" y="67">FLANGED CONNECTION</text>
<text x="536" y="74">DIAPHRAGM VACUUM PUMP</text>
<text x="394" y="78">CONE STRAINER</text>
<text x="491" y="82">VP-</text>
<text x="718" y="79">BLIND FLANGE</text>
<text x="394" y="94">BASKET STRAINER</text>
<text x="536" y="91">TURBOMOLECULAR VACUUM PUMP</text>
<text x="718" y="91">WELDED PIPE CAP</text>
<text x="96" y="98">PROCESS PIPING</text>
<text x="241" y="103">GATE VALVE</text>
<text x="718" y="103">CONCENTRIC REDUCER</text>
<text x="96" y="109">SECONDARY FLOW</text>
<text x="394" y="113">EXPANSION JOINT</text>
<text x="536" y="108">DIFFUSION VACUUM PUMP</text>
<text x="686" y="113">FOT</text>
<text x="241" y="117">BALL VALVE</text>
<text x="96" y="122">PNEUMATIC SIGNAL</text>
<text x="536" y="125">ROTARY PISTON VACUUM PUMP</text>
<text x="241" y="130">V-BALL VALVE</text>
<text x="394" y="131">CHEMICAL SEAL</text>
<text x="96" y="133">ELECTRIC SIGNAL</text>
<text x="686" y="134">FOB</text>
<text x="96" y="144">HYDRAULIC SIGNAL</text>
<text x="241" y="143">SWING CHECK VALVE</text>
<text x="536" y="141">ROOTS VACUUM PUMP</text>
<text x="718" y="145">BLIND FLANGE ON VALVE</text>
<text x="241" y="156">PISTON CHECK VALVE</text>
<text x="394" y="156">SPECTACLE BLIND</text>
<text x="96" y="157">PIPING BY OTHERS</text>
<text x="394" y="162">NORMALLY OPEN</text>
<text x="536" y="161">DRY COMPRESSING VACUUM PUMP</text>
<text x="718" y="157">THREADED PLUG ON VALVE</text>
<text x="241" y="169">GLOBE VALVE</text>
<text x="65" y="180">N2</text>
<text x="241" y="182">BUTTERFLY VALVE</text>
<text x="394" y="182">SPECTACLE BLIND</text>
<text x="536" y="181">CENTRIFUGAL PUMP OR FAN</text>
<text x="726" y="182">OFF UTILITY</text>
<text x="394" y="188">NORMALLY CLOSED</text>
<text x="491" y="192">VP-</text>
<text x="241" y="195">NEEDLE VALVE</text>
<text x="536" y="202">VACUUM PUMP GENERAL</text>
<text x="394" y="205">EJECTOR</text>
<text x="241" y="210">ANGLE VALVE</text>
<text x="725" y="210">ON UTILITY</text>
<text x="536" y="219">SLIDING VANE ROTARY VACUUM PUMP</text>
<text x="241" y="228">RELIEF VALVE</text>
<text x="394" y="226">INLINE MIXER</text>
<text x="97" y="231">LINE SIZE</text>
<text x="97" y="240">PIPING SERVICE CODE</text>
<text x="687" y="235">TP</text>
<text x="725" y="239">TIE IN POINT</text>
<text x="241" y="246">VACUUM RELIEF VALVE</text>
<text x="536" y="244">LIQUID RING VACUUM PUMP</text>
<text x="97" y="248">LINE NUMBER - INCREMENTAL</text>
<text x="394" y="250">FLAME ARRESTOR</text>
<text x="681" y="261">SP</text>
<text x="690" y="260">XXX</text>
<text x="725" y="259">SPECIALITY</text>
<text x="538" y="266">REVERSE CLAW VACUUM PUMP</text>
<text x="725" y="265">ITEM NUMBER</text>
<text x="394" y="271">FLEXHOSE</text>
<text x="241" y="280">RUPTURE DISC PRESSURE</text>
<text x="671" y="285">SPEC.</text>
<text x="691" y="285">SPEC.</text>
<text x="725" y="284">PIPE SPEC</text>
<text x="241" y="294">RUPTURE DISC VACUUM</text>
<text x="394" y="293">REGULATOR</text>
<text x="672" y="293">XXX</text>
<text x="693" y="293">XXX</text>
<text x="725" y="292">MATERIAL CHANGE</text>
<text x="394" y="299">LUBRICATOR</text>
<text x="241" y="311">SOLENOID VALVE</text>
<text x="357" y="317">SG</text>
<text x="394" y="316">SIGHTGLASS</text>
<text x="99" y="326">MATERIAL</text>
<text x="99" y="333">RATING</text>
<text x="241" y="331">SELF CONTAINED REGULATOR</text>
<text x="394" y="340">QUICK DISCONNECT</text>
<text x="241" y="349">SELF CONTAINED REGULATOR</text>
<text x="394" y="356">SUPPLIED LOOSE BY</text>
<text x="217" y="369">VALVE IDENTIFICATION</text>
<text x="729" y="406">DEMISTER PAD</text>
<text x="729" y="417">FILTER ELEMENTS</text>
<text x="214" y="428">VALVE CONNECTIONS</text>
<text x="493" y="430">HE-</text>
<text x="729" y="428">FLANGED NOZZLE</text>
<text x="729" y="435">THREADED CONNECTION</text>
<text x="230" y="444">THREADED OR WELDED</text>
<text x="729" y="445">DEFLECTOR PLATE</text>
<text x="230" y="456">FLANGED</text>
<text x="125" y="468">PIPING MATERIAL</text>
<text x="729" y="472">VORTEX BREAKER</text>
<text x="538" y="478">MOTOR</text>
</g>
<text font-size="6.2" x="395" y="416">PROCESS INLET</text>
<g font-size="5.7">
<text x="750" y="503">COSMOS 12 P&amp;ID</text>
<text x="633" y="527">YYYY-MM-DD</text>
</g>
<g font-size="5.3">
<text x="49" y="20">A</text>
<text x="118" y="20">B</text>
<text x="187" y="20">C</text>
<text x="255" y="20">D</text>
<text x="325" y="20">E</text>
<text x="462" y="20">G</text>
<text x="531" y="20">H</text>
<text x="600" y="20">J</text>
<text x="668" y="20">K</text>
<text x="737" y="20">L</text>
<text x="806" y="20">M</text>
<text x="634" y="521">GRAMBUSCH</text>
</g>
<g font-size="4.4">
<text x="40" y="72">IT MUST NOT BE COPIED OR OTHERWISE MADE USE OF WITHOUT WRITTEN PERMISSION.</text>
<text x="49" y="67">© COPYRIGHT EDWARDS LIMITED. THIS IS THE PROPERTY OF EDWARDS LIMITED.</text>
<text x="755" y="492">850065191</text>
<text x="832" y="521" transform="rotate(-90 832 521)">REVISED BY:</text>
<text x="836" y="521" transform="rotate(-90 836 521)">EC No.:</text>
<text x="841" y="521" transform="rotate(-90 841 521)">DATE:</text>
</g>
<g font-size="3.5">
<text x="710" y="527">SIZE</text>
<text x="740" y="527">DRAWING NUMBER</text>
<text x="800" y="527">SHEET No.</text>
<text x="829" y="527">ISSUE</text>
</g>
<g font-size="3.3">
<text x="832" y="491" transform="rotate(-90 832 491)">X</text>
<text x="836" y="491" transform="rotate(-90 836 491)">X</text>
<text x="840" y="491" transform="rotate(-90 840 491)">X</text>
<text x="645" y="500">X</text>
<text x="666" y="540">AUTOCAD DRAWING</text>
</g>
<g font-size="3.2">
<text x="636" y="506">MARTORELL</text>
<text x="637" y="513">2024-08-29</text>
<text x="764" y="511">----</text>
<text x="764" y="520">----</text>
</g>
<g font-size="2.8">
<text x="707" y="488">DOCUMENT NUMBER</text>
<text x="674" y="497">TOLERANCES</text>
<text x="707" y="497">COMPONENT</text>
<text x="663" y="503">ALL DIMS IN Inches</text>
<text x="663" y="506">.X ± 0.05</text>
<text x="663" y="509">.XX ±0.02</text>
<text x="707" y="507">MATERIAL</text>
<text x="663" y="512">.XXX ±0.005</text>
<text x="663" y="516">ANGLES ±0°-30' UNLESS</text>
<text x="663" y="519">OTHERWISE STATED</text>
<text x="707" y="516">FINISH</text>
<text x="666" y="523">MACHINED COMPONENTS</text>
<text x="667" y="528">SURFACE FINISH TO BE</text>
<text x="671" y="532">125 MAX UNLESS</text>
<text x="668" y="535">OTHERWISE STATED.</text>
</g>
<text font-size="2.6" x="687" y="240">-</text>
<g font-size="2.5">
<text x="630" y="497">ORIGINAL SCALE:</text>
<text x="630" y="503">DRAWN BY:</text>
<text x="630" y="510">DATE:</text>
<text x="630" y="517">TECHNICAL:</text>
<text x="631" y="523">APPROVED DATE:</text>
</g>
</svg>
